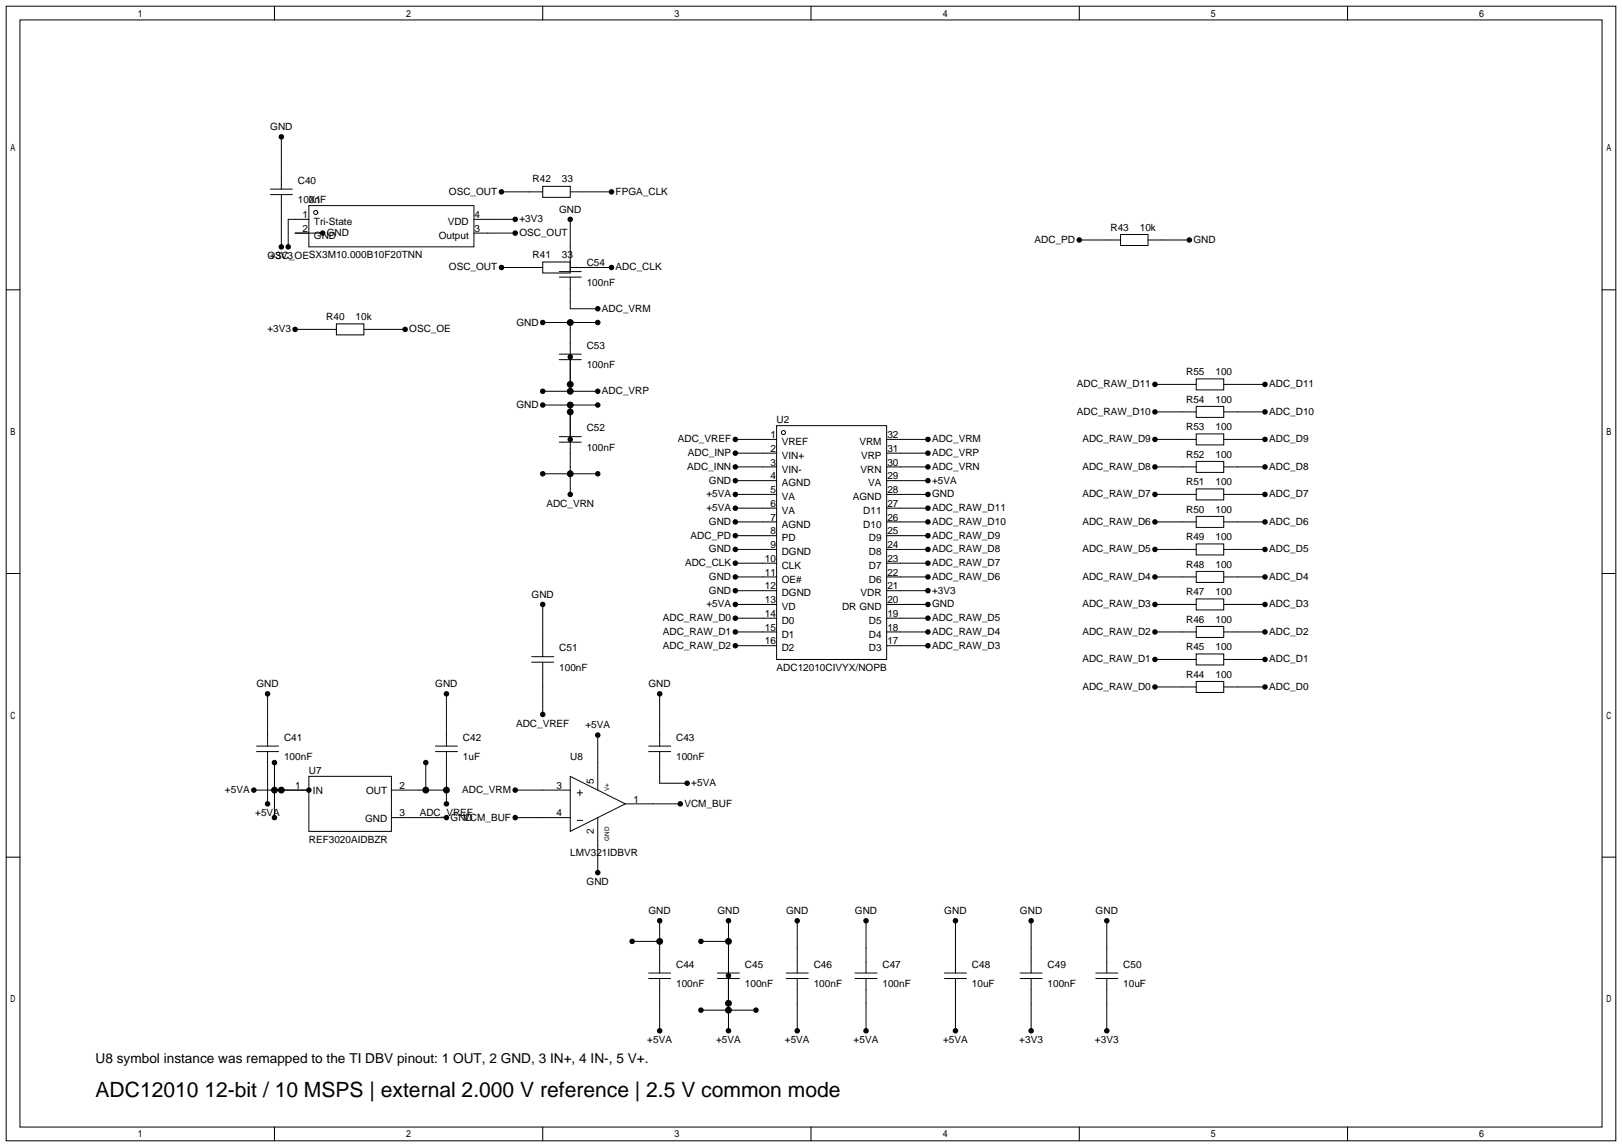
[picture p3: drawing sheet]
<svg xmlns="http://www.w3.org/2000/svg" width="299mm" height="212mm" viewBox="0 0 299 212" stroke-linecap="round" stroke-linejoin="round" font-family="sans-serif">
<g fill="none" stroke="#000" stroke-width=".18">
<path d="M1.1 1.1h297.2v209.6h-297.2zM3.7 3.7h292.1v204.5h-292.1zM50.7 1.1v2.6M100.2 1.1v2.6M149.7 1.1v2.6M199.3 1.1v2.6M248.8 1.1v2.6M49.9 35.9h4.1M49.9 34.9h4.1M51.9 25.3v9.6M51.9 35.9v9.7M57 38h30.5v7.6h-30.5z"/>
<path d="M92.6 35.4h7.6M100.2 34.4h5.1v2h-5.1zM105.3 35.4h7.6M1.1 53.5h2.6M54.5 43.1h5.1M57 40.5h-3.8v5.1M62.1 59.8h5.1v2h-5.1zM87.5 40.5h7.6M87.5 43.1h7.6M92.6 49.4h7.6M100.2 48.4h5.1v2h-5.1zM100.2 59.6h10.2"/>
<path d="M103.3 51.2h4M103.3 50.2h4M105.3 40.5v9.7M105.3 51.2v5.8h5.1M105.3 59.6v5.8M105.3 49.4h7.6M199.3 44.3h7.6M206.9 43.3h5.1v2h-5.1zM212 44.3h7.6M295.8 53.5h2.5M54.5 60.8h7.6M67.2 60.8h7.6"/>
<path d="M100.2 74.8h10.2M100.2 72.3h10.2M103.3 66.4h4M103.3 65.4h4M105.3 65.9v6.4M105.3 74.8v6.4M143.4 78.6h20.3v43.2h-20.3zM213.2 76.1h7.7M213.2 71h7.7M220.9 75.1h5v2h-5zM220.9 70h5v2h-5zM225.9 76.1h7.7"/>
<path d="M225.9 71h7.7M100.2 87.5h10.2M103.3 81.7h4M103.3 80.6h4M105.3 81.7v9.6M135.8 81.2h7.6M135.8 83.7h7.6M135.8 86.2h7.6M135.8 88.8h7.6M135.8 91.3h7.6M135.8 93.9h7.6M135.8 96.4h7.6"/>
<path d="M135.8 98.9h7.6M163.7 81.2h7.6M163.7 83.7h7.6M163.7 86.2h7.6M163.7 88.8h7.6M163.7 91.3h7.6M163.7 93.9h7.6M163.7 96.4h7.6M163.7 98.9h7.6M213.2 81.2h7.7M213.2 86.2h7.7M213.2 91.3h7.7"/>
<path d="M213.2 96.4h7.7M220.9 95.4h5v2h-5zM220.9 90.3h5v2h-5zM220.9 85.2h5v2h-5zM220.9 80.1h5v2.1h-5zM225.9 81.2h7.7M225.9 86.2h7.7M225.9 91.3h7.7M225.9 96.4h7.7M1.1 105.9h2.6M100.2 111.6v9.7M135.8 101.5h7.6"/>
<path d="M135.8 104h7.6M135.8 106.6h7.6M135.8 109.1h7.6M135.8 111.6h7.6M135.8 114.2h7.6M135.8 116.7h7.6M135.8 119.3h7.6M163.7 101.5h7.6M163.7 104h7.6M163.7 106.6h7.6M163.7 109.1h7.6M163.7 111.6h7.6"/>
<path d="M163.7 114.2h7.6M163.7 116.7h7.6M163.7 119.3h7.6M213.2 101.5h7.7M213.2 106.6h7.7M213.2 111.6h7.7M213.2 116.7h7.7M220.9 115.7h5v2h-5zM220.9 110.6h5v2h-5zM220.9 105.5h5v2.1h-5zM220.9 100.5h5v2h-5zM225.9 101.5h7.7"/>
<path d="M225.9 106.6h7.7M225.9 111.6h7.7M225.9 116.7h7.7M295.8 105.9h2.5M47.4 138.8h4M47.4 137.8h4M49.4 128.1v9.7M49.4 138.8v9.7M80.4 138.8h4.1M80.4 137.8h4.1M82.4 128.1v9.7M82.4 138.8v9.7"/>
<path d="M98.2 122.3h4M98.2 121.3h4M100.2 122.3v9.7M110.4 135.8v10.1M119.8 138.8h4M119.8 137.8h4M121.8 128.1v9.7M121.8 138.8v5.9h5.1M213.2 126.9h7.7M213.2 121.8h7.7M220.9 125.9h5v2h-5zM220.9 120.8h5v2h-5z"/>
<path d="M225.9 126.9h7.7M225.9 121.8h7.7M1.1 158.3h2.6M46.9 145.9h10.1M50.7 140.8v10.2M57 143.4h15.3v10.1h-15.3zM72.3 145.9h10.1M72.3 151h10.1M78.6 140.8v5.1M95.1 145.9h10.2M95.1 151h10.2M105.3 143.4l10.1 5.1-10.1 5z"/>
<path d="M106.6 146.4h1M106.6 151.5h1M107.1 145.9v1M110.4 151v10.2M115.4 148.5h10.2M295.8 158.3h2.5M116.7 173.9h5.1M119.8 179.7h4M121.8 170.1v9.6M129.4 173.9h5.1M132.5 179.7h4M134.5 170.1v9.6"/>
<path d="M145.2 179.7h4M147.2 170.1v9.6M157.9 179.7h4M159.9 170.1v9.6M174.4 179.7h4M176.4 170.1v9.6M188.3 179.7h4.1M190.4 170.1v9.6M202.3 179.7h4.1M204.3 170.1v9.6M119.8 180.7h4M121.8 180.7v9.7"/>
<path d="M129.4 186.6h10.2M132.5 180.7h4M134.5 180.2v10.2M145.2 180.7h4M147.2 180.7v9.7M157.9 180.7h4M159.9 180.7v9.7M174.4 180.7h4M176.4 180.7v9.7M188.3 180.7h4.1M190.4 180.7v9.7M202.3 180.7h4.1"/>
<path d="M204.3 180.7v9.7M50.7 208.2v2.5M100.2 208.2v2.5M149.7 208.2v2.5M199.3 208.2v2.5M248.8 208.2v2.5"/>
<circle cx="58.3" cy="39.2" r=".38"/>
<circle cx="144.7" cy="79.9" r=".38"/>
</g>
<g fill="#000">
<circle cx="51.9" cy="25.3" r=".51"/>
<circle cx="92.6" cy="35.4" r=".51"/>
<circle cx="112.9" cy="35.4" r=".51"/>
<circle cx="51.9" cy="45.6" r=".51"/>
<circle cx="53.2" cy="45.6" r=".51"/>
<circle cx="59.6" cy="43.1" r=".51"/>
<circle cx="92.6" cy="49.4" r=".51"/>
<circle cx="95.1" cy="43.1" r=".51"/>
<circle cx="95.1" cy="40.5" r=".51"/>
<circle cx="100.2" cy="59.6" r=".51"/>
<circle cx="105.3" cy="40.5" r=".51"/>
<circle cx="105.3" cy="59.6" r=".63"/>
<circle cx="110.4" cy="57" r=".51"/>
<circle cx="110.4" cy="59.6" r=".51"/>
<circle cx="112.9" cy="49.4" r=".51"/>
<circle cx="199.3" cy="44.3" r=".51"/>
<circle cx="219.6" cy="44.3" r=".51"/>
<circle cx="54.5" cy="60.8" r=".51"/>
<circle cx="74.8" cy="60.8" r=".51"/>
<circle cx="100.2" cy="74.8" r=".51"/>
<circle cx="100.2" cy="72.3" r=".51"/>
<circle cx="105.3" cy="65.9" r=".51"/>
<circle cx="105.3" cy="71" r=".63"/>
<circle cx="105.3" cy="72.3" r=".63"/>
<circle cx="105.3" cy="76.1" r=".63"/>
<circle cx="105.3" cy="74.8" r=".63"/>
<circle cx="110.4" cy="74.8" r=".51"/>
<circle cx="110.4" cy="72.3" r=".51"/>
<circle cx="213.2" cy="76.1" r=".51"/>
<circle cx="213.2" cy="71" r=".51"/>
<circle cx="233.6" cy="76.1" r=".51"/>
<circle cx="233.6" cy="71" r=".51"/>
<circle cx="100.2" cy="87.5" r=".51"/>
<circle cx="105.3" cy="81.2" r=".51"/>
<circle cx="105.3" cy="91.3" r=".51"/>
<circle cx="105.3" cy="87.5" r=".63"/>
<circle cx="110.4" cy="87.5" r=".51"/>
<circle cx="135.8" cy="86.2" r=".51"/>
<circle cx="135.8" cy="98.9" r=".51"/>
<circle cx="135.8" cy="96.4" r=".51"/>
<circle cx="135.8" cy="83.7" r=".51"/>
<circle cx="135.8" cy="88.8" r=".51"/>
<circle cx="135.8" cy="81.2" r=".51"/>
<circle cx="135.8" cy="93.9" r=".51"/>
<circle cx="135.8" cy="91.3" r=".51"/>
<circle cx="171.3" cy="88.8" r=".51"/>
<circle cx="171.3" cy="98.9" r=".51"/>
<circle cx="171.3" cy="86.2" r=".51"/>
<circle cx="171.3" cy="96.4" r=".51"/>
<circle cx="171.3" cy="83.7" r=".51"/>
<circle cx="171.3" cy="81.2" r=".51"/>
<circle cx="171.3" cy="93.9" r=".51"/>
<circle cx="171.3" cy="91.3" r=".51"/>
<circle cx="213.2" cy="86.2" r=".51"/>
<circle cx="213.2" cy="96.4" r=".51"/>
<circle cx="213.2" cy="81.2" r=".51"/>
<circle cx="213.2" cy="91.3" r=".51"/>
<circle cx="233.6" cy="86.2" r=".51"/>
<circle cx="233.6" cy="96.4" r=".51"/>
<circle cx="233.6" cy="81.2" r=".51"/>
<circle cx="233.6" cy="91.3" r=".51"/>
<circle cx="100.2" cy="111.6" r=".51"/>
<circle cx="135.8" cy="101.5" r=".51"/>
<circle cx="135.8" cy="109.1" r=".51"/>
<circle cx="135.8" cy="114.2" r=".51"/>
<circle cx="135.8" cy="111.6" r=".51"/>
<circle cx="135.8" cy="106.6" r=".51"/>
<circle cx="135.8" cy="119.3" r=".51"/>
<circle cx="135.8" cy="104" r=".51"/>
<circle cx="135.8" cy="116.7" r=".51"/>
<circle cx="171.3" cy="114.2" r=".51"/>
<circle cx="171.3" cy="101.5" r=".51"/>
<circle cx="171.3" cy="109.1" r=".51"/>
<circle cx="171.3" cy="111.6" r=".51"/>
<circle cx="171.3" cy="119.3" r=".51"/>
<circle cx="171.3" cy="106.6" r=".51"/>
<circle cx="171.3" cy="104" r=".51"/>
<circle cx="171.3" cy="116.7" r=".51"/>
<circle cx="213.2" cy="101.5" r=".51"/>
<circle cx="213.2" cy="111.6" r=".51"/>
<circle cx="213.2" cy="106.6" r=".51"/>
<circle cx="213.2" cy="116.7" r=".51"/>
<circle cx="233.6" cy="111.6" r=".51"/>
<circle cx="233.6" cy="101.5" r=".51"/>
<circle cx="233.6" cy="106.6" r=".51"/>
<circle cx="233.6" cy="116.7" r=".51"/>
<circle cx="49.4" cy="128.1" r=".51"/>
<circle cx="82.4" cy="128.1" r=".51"/>
<circle cx="100.2" cy="132" r=".51"/>
<circle cx="110.4" cy="135.8" r=".51"/>
<circle cx="121.8" cy="128.1" r=".51"/>
<circle cx="213.2" cy="126.9" r=".51"/>
<circle cx="213.2" cy="121.8" r=".51"/>
<circle cx="233.6" cy="126.9" r=".51"/>
<circle cx="233.6" cy="121.8" r=".51"/>
<circle cx="46.9" cy="145.9" r=".51"/>
<circle cx="49.4" cy="148.5" r=".51"/>
<circle cx="50.7" cy="151" r=".51"/>
<circle cx="50.7" cy="140.8" r=".51"/>
<circle cx="50.7" cy="145.9" r=".63"/>
<circle cx="51.9" cy="145.9" r=".63"/>
<circle cx="57" cy="145.9" r=".51"/>
<circle cx="78.6" cy="140.8" r=".51"/>
<circle cx="78.6" cy="145.9" r=".63"/>
<circle cx="82.4" cy="151" r=".51"/>
<circle cx="82.4" cy="148.5" r=".51"/>
<circle cx="82.4" cy="145.9" r=".63"/>
<circle cx="95.1" cy="151" r=".51"/>
<circle cx="95.1" cy="145.9" r=".51"/>
<circle cx="125.6" cy="148.5" r=".51"/>
<circle cx="126.9" cy="144.7" r=".51"/>
<circle cx="110.4" cy="161.2" r=".51"/>
<circle cx="116.7" cy="173.9" r=".51"/>
<circle cx="121.8" cy="170.1" r=".51"/>
<circle cx="121.8" cy="173.9" r=".63"/>
<circle cx="129.4" cy="173.9" r=".51"/>
<circle cx="134.5" cy="170.1" r=".51"/>
<circle cx="134.5" cy="173.9" r=".63"/>
<circle cx="147.2" cy="170.1" r=".51"/>
<circle cx="159.9" cy="170.1" r=".51"/>
<circle cx="176.4" cy="170.1" r=".51"/>
<circle cx="190.4" cy="170.1" r=".51"/>
<circle cx="204.3" cy="170.1" r=".51"/>
<circle cx="121.8" cy="190.4" r=".51"/>
<circle cx="129.4" cy="186.6" r=".51"/>
<circle cx="134.5" cy="180.2" r=".51"/>
<circle cx="134.5" cy="190.4" r=".51"/>
<circle cx="134.5" cy="186.6" r=".63"/>
<circle cx="134.5" cy="185.3" r=".63"/>
<circle cx="139.6" cy="186.6" r=".51"/>
<circle cx="147.2" cy="190.4" r=".51"/>
<circle cx="159.9" cy="190.4" r=".51"/>
<circle cx="176.4" cy="190.4" r=".51"/>
<circle cx="190.4" cy="190.4" r=".51"/>
<circle cx="204.3" cy="190.4" r=".51"/>
</g>
<text font-size="3.9" x="17.7" y="202.6">ADC12010 12-bit / 10 MSPS | external 2.000 V reference | 2.5 V common mode</text>
<text font-size="2.5" x="17.7" y="196.2">U8 symbol instance was remapped to the TI DBV pinout: 1 OUT, 2 GND, 3 IN+, 4 IN-, 5 V+.</text>
<g font-size="1.8">
<text x="49.9" y="24">GND</text>
<text x="55" y="34">C40</text>
<text x="82.9" y="36">OSC_OUT</text>
<text x="98.3" y="33.7">R42</text>
<text x="103.8" y="33.7">33</text>
<text x="113.7" y="36">FPGA_CLK</text>
<text x="55" y="37.5">100nF</text>
<text x="55.9" y="40.3">1</text>
<text x="57" y="37.5">X1</text>
<text x="58" y="41.6">Tri-State</text>
<text x="82.7" y="41.6">VDD</text>
<text x="87.6" y="40.3">4</text>
<text x="95.9" y="41.1">+3V3</text>
<text x="103.2" y="39.3">GND</text>
<text x="49.4" y="47.9">OSC_OESX3M10.000B10F20TNN</text>
<text x="49.8" y="47.9">+3V3</text>
<text x="55.9" y="42.8">2</text>
<text x="58" y="44.1">GND</text>
<text x="60.3" y="43.6">GND</text>
<text x="81" y="44.1">Output</text>
<text x="87.6" y="42.8">3</text>
<text x="95.9" y="43.6">OSC_OUT</text>
<text x="98.3" y="47.7">R41</text>
<text x="103.8" y="47.7">33</text>
<text x="191" y="44.9">ADC_PD</text>
<text x="205" y="42.6">R43</text>
<text x="210.4" y="42.6">10k</text>
<text x="220.3" y="44.9">GND</text>
<text x="82.9" y="50">OSC_OUT</text>
<text x="108.3" y="49.2">C54</text>
<text x="108.3" y="52.8">100nF</text>
<text x="113.7" y="50">ADC_CLK</text>
<text x="60.2" y="59.1">R40</text>
<text x="65.7" y="59.1">10k</text>
<text x="111.1" y="57.6">ADC_VRM</text>
<text x="49.4" y="61.4">+3V3</text>
<text x="75.6" y="61.4">OSC_OE</text>
<text x="95.3" y="60.1">GND</text>
<text x="108.3" y="64.4">C53</text>
<text x="108.3" y="68">100nF</text>
<text x="198.8" y="71.5">ADC_RAW_D11</text>
<text x="219" y="69.3">R55</text>
<text x="224.4" y="69.3">100</text>
<text x="234.3" y="71.5">ADC_D11</text>
<text x="95.3" y="75.4">GND</text>
<text x="111.1" y="72.8">ADC_VRP</text>
<text x="198.8" y="76.6">ADC_RAW_D10</text>
<text x="219" y="74.3">R54</text>
<text x="224.4" y="74.3">100</text>
<text x="234.3" y="76.6">ADC_D10</text>
<text x="108.3" y="79.7">C52</text>
<text x="108.3" y="83.2">100nF</text>
<text x="125.1" y="81.7">ADC_VREF</text>
<text x="142.2" y="83.5">2</text>
<text x="142.2" y="80.9">1</text>
<text x="143.4" y="78.2">U2</text>
<text x="144.3" y="82.2">VREF</text>
<text x="158.7" y="82.2">VRM</text>
<text x="163.8" y="80.9">32</text>
<text x="163.8" y="83.5">31</text>
<text x="172.1" y="81.7">ADC_VRM</text>
<text x="199.8" y="81.7">ADC_RAW_D9</text>
<text x="219" y="79.4">R53</text>
<text x="224.4" y="79.4">100</text>
<text x="234.3" y="81.7">ADC_D9</text>
<text x="126.9" y="86.8">ADC_INN</text>
<text x="127" y="84.2">ADC_INP</text>
<text x="130.9" y="89.3">GND</text>
<text x="142.2" y="88.5">4</text>
<text x="142.2" y="86">3</text>
<text x="144.3" y="89.8">AGND</text>
<text x="144.3" y="87.3">VIN-</text>
<text x="144.3" y="84.7">VIN+</text>
<text x="158.9" y="87.3">VRN</text>
<text x="159" y="84.7">VRP</text>
<text x="160.3" y="89.8">VA</text>
<text x="163.8" y="86">30</text>
<text x="163.8" y="88.5">29</text>
<text x="172.1" y="89.3">+5VA</text>
<text x="172.1" y="86.8">ADC_VRN</text>
<text x="172.1" y="84.2">ADC_VRP</text>
<text x="199.8" y="86.8">ADC_RAW_D8</text>
<text x="219" y="89.6">R51</text>
<text x="219" y="84.5">R52</text>
<text x="224.4" y="89.6">100</text>
<text x="224.4" y="84.5">100</text>
<text x="234.3" y="86.8">ADC_D8</text>
<text x="100.9" y="93.6">ADC_VRN</text>
<text x="130.4" y="91.9">+5VA</text>
<text x="130.4" y="94.4">+5VA</text>
<text x="142.2" y="93.6">6</text>
<text x="142.2" y="91.1">5</text>
<text x="144.3" y="94.9">VA</text>
<text x="144.3" y="92.4">VA</text>
<text x="157.4" y="92.4">AGND</text>
<text x="159.4" y="94.9">D11</text>
<text x="163.8" y="91.1">28</text>
<text x="163.8" y="93.6">27</text>
<text x="172.1" y="91.9">GND</text>
<text x="172.1" y="94.4">ADC_RAW_D11</text>
<text x="199.8" y="91.9">ADC_RAW_D7</text>
<text x="219" y="94.7">R50</text>
<text x="224.4" y="94.7">100</text>
<text x="234.3" y="91.9">ADC_D7</text>
<text x="127.5" y="99.5">ADC_PD</text>
<text x="130.9" y="96.9">GND</text>
<text x="142.2" y="101.2">9</text>
<text x="142.2" y="98.7">8</text>
<text x="142.2" y="96.2">7</text>
<text x="144.3" y="100">PD</text>
<text x="144.3" y="97.4">AGND</text>
<text x="159.4" y="97.4">D10</text>
<text x="160.4" y="100">D9</text>
<text x="163.8" y="96.2">26</text>
<text x="163.8" y="98.7">25</text>
<text x="163.8" y="101.2">24</text>
<text x="172.1" y="99.5">ADC_RAW_D9</text>
<text x="172.1" y="96.9">ADC_RAW_D10</text>
<text x="199.8" y="96.9">ADC_RAW_D6</text>
<text x="219" y="99.7">R49</text>
<text x="224.4" y="99.7">100</text>
<text x="234.3" y="96.9">ADC_D6</text>
<text x="126.5" y="104.6">ADC_CLK</text>
<text x="130.9" y="102">GND</text>
<text x="130.9" y="107.1">GND</text>
<text x="141.2" y="106.3">11</text>
<text x="141.2" y="103.8">10</text>
<text x="144.3" y="107.6">OE#</text>
<text x="144.3" y="105.1">CLK</text>
<text x="144.3" y="102.5">DGND</text>
<text x="160.4" y="102.5">D8</text>
<text x="160.4" y="105.1">D7</text>
<text x="160.4" y="107.6">D6</text>
<text x="163.8" y="103.8">23</text>
<text x="163.8" y="106.3">22</text>
<text x="172.1" y="107.1">ADC_RAW_D6</text>
<text x="172.1" y="104.6">ADC_RAW_D7</text>
<text x="172.1" y="102">ADC_RAW_D8</text>
<text x="199.8" y="107.1">ADC_RAW_D4</text>
<text x="199.8" y="102">ADC_RAW_D5</text>
<text x="219" y="104.8">R48</text>
<text x="224.4" y="104.8">100</text>
<text x="234.3" y="107.1">ADC_D4</text>
<text x="234.3" y="102">ADC_D5</text>
<text x="98.1" y="110.4">GND</text>
<text x="130.4" y="112.2">+5VA</text>
<text x="130.9" y="109.6">GND</text>
<text x="141.2" y="113.9">14</text>
<text x="141.2" y="111.4">13</text>
<text x="141.2" y="108.9">12</text>
<text x="144.3" y="112.7">VD</text>
<text x="144.3" y="110.1">DGND</text>
<text x="155.5" y="112.7">DR GND</text>
<text x="158.9" y="110.1">VDR</text>
<text x="163.8" y="108.9">21</text>
<text x="163.8" y="111.4">20</text>
<text x="163.8" y="113.9">19</text>
<text x="172.1" y="112.2">GND</text>
<text x="172.1" y="109.6">+3V3</text>
<text x="199.8" y="112.2">ADC_RAW_D3</text>
<text x="219" y="109.9">R47</text>
<text x="224.4" y="109.9">100</text>
<text x="234.3" y="112.2">ADC_D3</text>
<text x="122.4" y="114.7">ADC_RAW_D0</text>
<text x="122.4" y="117.3">ADC_RAW_D1</text>
<text x="122.4" y="119.8">ADC_RAW_D2</text>
<text x="141.2" y="119">16</text>
<text x="141.2" y="116.5">15</text>
<text x="144.3" y="117.8">D1</text>
<text x="144.3" y="115.2">D0</text>
<text x="160.4" y="115.2">D5</text>
<text x="160.4" y="117.8">D4</text>
<text x="163.8" y="116.5">18</text>
<text x="163.8" y="119">17</text>
<text x="172.1" y="119.8">ADC_RAW_D3</text>
<text x="172.1" y="117.3">ADC_RAW_D4</text>
<text x="172.1" y="114.7">ADC_RAW_D5</text>
<text x="199.8" y="117.3">ADC_RAW_D2</text>
<text x="219" y="115">R46</text>
<text x="224.4" y="115">100</text>
<text x="234.3" y="117.3">ADC_D2</text>
<text x="103.3" y="120.3">C51</text>
<text x="103.3" y="123.9">100nF</text>
<text x="143.4" y="123.9">ADC12010CIVYX/NOPB</text>
<text x="144.3" y="120.3">D2</text>
<text x="160.4" y="120.3">D3</text>
<text x="199.8" y="122.3">ADC_RAW_D1</text>
<text x="219" y="125.1">R44</text>
<text x="219" y="120.1">R45</text>
<text x="224.4" y="125.1">100</text>
<text x="224.4" y="120.1">100</text>
<text x="234.3" y="122.3">ADC_D1</text>
<text x="47.3" y="126.9">GND</text>
<text x="80.4" y="126.9">GND</text>
<text x="119.7" y="126.9">GND</text>
<text x="199.8" y="127.4">ADC_RAW_D0</text>
<text x="234.3" y="127.4">ADC_D0</text>
<text x="52.5" y="136.8">C41</text>
<text x="85.5" y="136.8">C42</text>
<text x="95.3" y="134.3">ADC_VREF</text>
<text x="108.1" y="134.5">+5VA</text>
<text x="124.8" y="136.8">C43</text>
<text x="52.5" y="140.4">100nF</text>
<text x="57" y="142.9">U7</text>
<text x="85.5" y="140.4">1uF</text>
<text x="105.3" y="140.4">U8</text>
<text x="124.8" y="140.4">100nF</text>
<text x="41.5" y="146.5">+5VA</text>
<text x="54.5" y="145.7">1</text>
<text x="57.8" y="146.7">IN</text>
<text x="67.6" y="146.7">OUT</text>
<text x="73.8" y="145.7">2</text>
<text x="85.3" y="146.5">ADC_VRM</text>
<text x="102.7" y="145.7">3</text>
<text x="109.6" y="144.9" transform="rotate(-90 109.6 144.9)">5</text>
<text x="117" y="148.2">1</text>
<text x="126.4" y="149">VCM_BUF</text>
<text x="127.6" y="145.2">+5VA</text>
<text x="47.1" y="150.8">+5VA</text>
<text x="57" y="155.6">REF3020AIDBZR</text>
<text x="67.4" y="151.8">GND</text>
<text x="73.8" y="150.8">3</text>
<text x="77.5" y="150.8">ADC_VREF</text>
<text x="83.2" y="151.6">GND</text>
<text x="85.5" y="151.6">VCM_BUF</text>
<text x="102.7" y="150.8">4</text>
<text x="109.6" y="154" transform="rotate(-90 109.6 154)">2</text>
<text x="105.3" y="158.2">LMV321IDBVR</text>
<text x="108.3" y="163.5">GND</text>
<text x="119.7" y="168.8">GND</text>
<text x="132.4" y="168.8">GND</text>
<text x="145.1" y="168.8">GND</text>
<text x="157.8" y="168.8">GND</text>
<text x="174.3" y="168.8">GND</text>
<text x="188.3" y="168.8">GND</text>
<text x="202.3" y="168.8">GND</text>
<text x="124.8" y="178.7">C44</text>
<text x="137.5" y="178.7">C45</text>
<text x="150.2" y="178.7">C46</text>
<text x="162.9" y="178.7">C47</text>
<text x="179.5" y="178.7">C48</text>
<text x="193.4" y="178.7">C49</text>
<text x="207.4" y="178.7">C50</text>
<text x="124.8" y="182.3">100nF</text>
<text x="137.5" y="182.3">100nF</text>
<text x="150.2" y="182.3">100nF</text>
<text x="162.9" y="182.3">100nF</text>
<text x="179.5" y="182.3">10uF</text>
<text x="193.4" y="182.3">100nF</text>
<text x="207.4" y="182.3">10uF</text>
<text x="119.5" y="192.7">+5VA</text>
<text x="132.2" y="192.7">+5VA</text>
<text x="144.9" y="192.7">+5VA</text>
<text x="157.6" y="192.7">+5VA</text>
<text x="174.1" y="192.7">+5VA</text>
<text x="188.2" y="192.7">+3V3</text>
<text x="202.2" y="192.7">+3V3</text>
</g>
<g font-size="1.2">
<text x="112.4" y="146.1" transform="rotate(-90 112.4 146.1)">V+</text>
<text x="112.4" y="155.2" transform="rotate(-90 112.4 155.2)">GND</text>
</g>
</svg>
